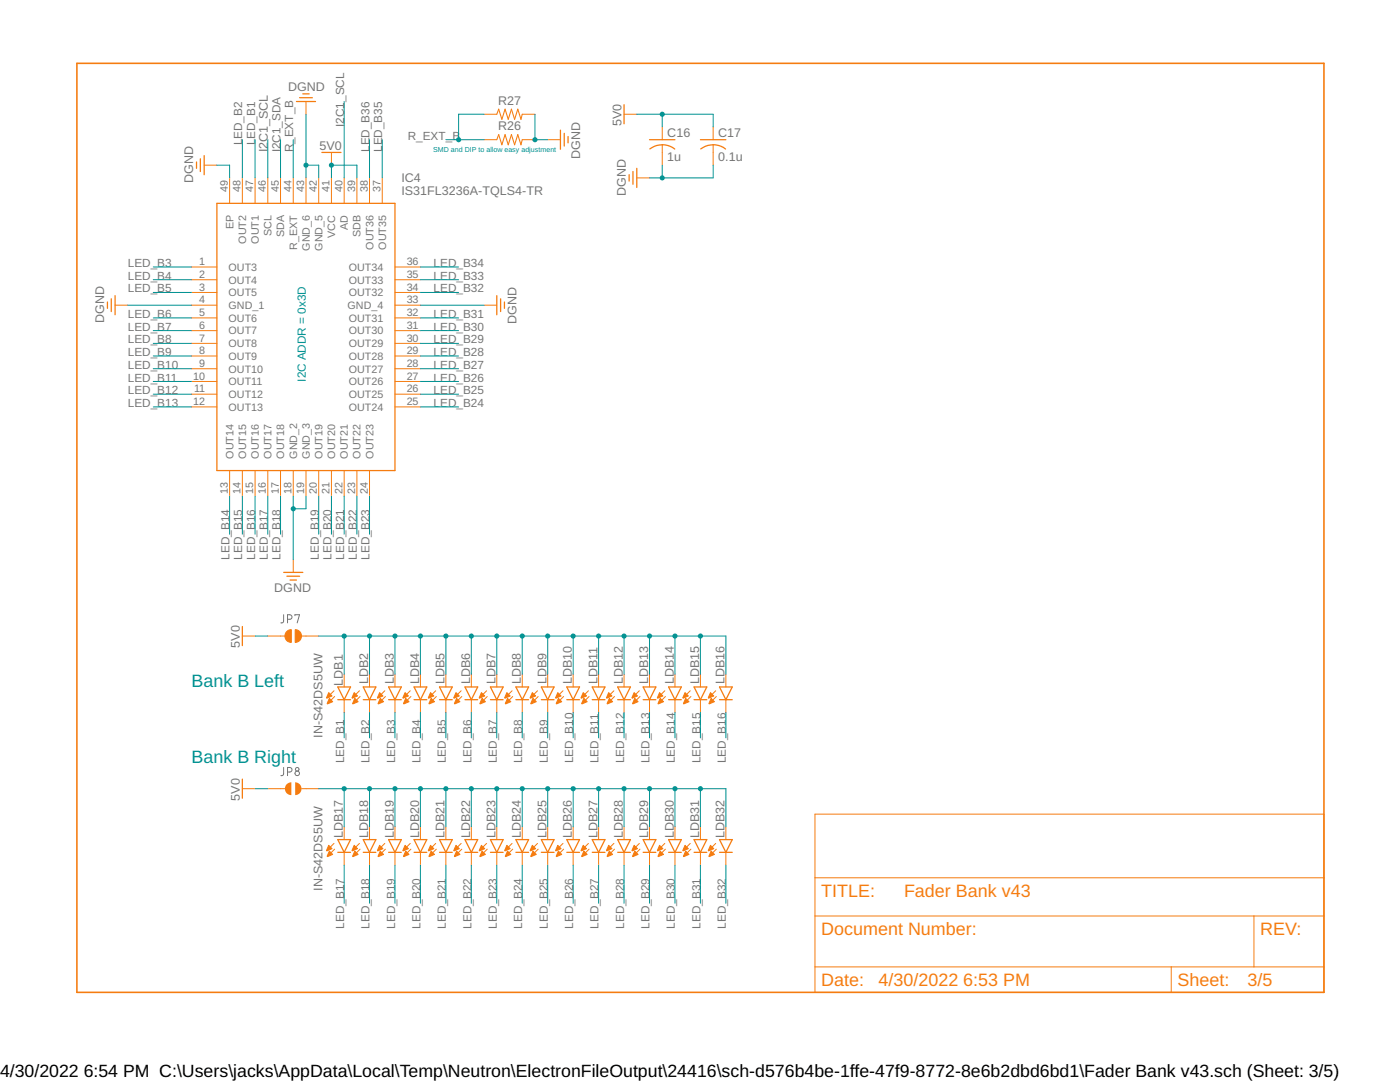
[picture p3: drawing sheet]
<svg xmlns="http://www.w3.org/2000/svg" width="279mm" height="216mm" viewBox="0 0 279 216" stroke-linecap="round" stroke-linejoin="round" font-family="sans-serif">
<g fill="none" stroke="#757575" stroke-width=".2">
<path d="M56.6 122.7v1.4l-.6 .2M57.4 123.6h.4a.46 .46 0 0 0 .5-.5 .46 .46 0 0 0-.5-.4h-.4v1.6M58.9 122.9v-.2h.9l-.5 1.6M56.6 153.1v1.4l-.2 .2-.4 .1M57.4 154.1h.4a.46 .46 0 0 0 .5-.5 .46 .46 0 0 0-.5-.5h-.4v1.7"/>
<circle cx="59.3" cy="153.5" r=".36"/>
<circle cx="59.3" cy="154.3" r=".46"/>
</g>
<path d="M15.3 12.6h248.9v185.4h-248.9z" fill="none" stroke="#f57c10" stroke-width=".32"/>
<g fill="none" stroke="#f57c10" stroke-width=".2">
<path d="M40.7 33h2.6M45.8 35.5v5.1M48.4 35.5v5.1M50.9 35.5v5.1M53.4 35.5v5.1M56 35.5v5.1M58.5 35.5v5.1M61.1 20.3v2.5M61.1 35.5v5.1M63.6 35.5v5.1M66.1 35.5v5.1M68.7 35.5v5.1"/>
<path d="M71.2 35.5v5.1M73.7 35.5v5.1M76.3 35.5v5.1M96.6 27.9h2.5M96.6 22.8h2.5M104.2 27.9h2.6M104.2 22.8h2.6M109.3 27.9h2.5M127.1 35.5h2.5M132.2 25.3v2.6M132.2 28.9v4.1M142.3 25.3v2.6"/>
<path d="M142.3 28.9v4.1M38.2 53.3h5.1M38.2 55.8h5.1M38.2 58.4h5.1M78.8 53.3h5.1M78.8 55.8h5.1M78.8 58.4h5.1M38.2 60.9h5.1M38.2 63.4h5.1M38.2 66h5.1M38.2 68.5h5.1M38.2 71h5.1"/>
<path d="M38.2 73.6h5.1M38.2 76.1h5.1M38.2 78.7h5.1M78.8 60.9h5.1M78.8 63.4h5.1M78.8 66h5.1M78.8 68.5h5.1M78.8 71h5.1M78.8 73.6h5.1M78.8 76.1h5.1M78.8 78.7h5.1M38.2 81.2h5.1"/>
<path d="M45.8 93.9v5.1M48.4 93.9v5.1M50.9 93.9v5.1M53.4 93.9v5.1M56 93.9v5.1M58.5 93.9v5.1M61.1 93.9v5.1M63.6 93.9v5.1M66.1 93.9v5.1M68.7 93.9v5.1M71.2 93.9v5.1M73.7 93.9v5.1"/>
<path d="M78.8 81.2h5.1M48.4 126.9h2.5M53.4 126.9h3.5M60.2 126.9h3.4M66.7 137.8l-1.4 1.4M66.8 139l-1.4 1.4M68.7 134.5v2.6M68.7 139.6v2.6M71.7 137.8l-1.4 1.4M71.9 139l-1.4 1.4M73.7 134.5v2.6M73.7 139.6v2.6"/>
<path d="M76.8 137.8l-1.4 1.4M76.9 139l-1.4 1.4M78.8 134.5v2.6M78.8 139.6v2.6M162.6 162.5h101.6v35.5h-101.6zM162.6 175.2h101.6M162.6 182.8h101.6M162.6 192.9h101.6M233.7 192.9v5.1M250.3 182.8v10.1"/>
</g>
<g fill="none" stroke="#f57c10" stroke-width=".25">
<path d="M59.8 19.5h2.5M60.4 18.7h1.3M39.2 32.3v1.3M40 31.7v2.5M40.7 31.1v3.8M59.2 20.3h3.8M111.8 26v3.8M112.6 26.6v2.5M113.4 27.2v1.3M125.6 34.9v1.2M126.3 34.2v2.6M127.1 33.6v3.8"/>
<path d="M129.6 27.9h5.1M129.7 29.7a4 4 0 0 1 5 0M139.8 27.9h5.1M139.8 29.7a4 4 0 0 1 5 0M43.3 40.6h35.5v53.3h-35.5zM48.4 125v3.8M67.4 137.1h2.6l-1.3 2.5zM67.4 139.6h2.6M72.5 139.6h2.5M72.5 137.1h2.5l-1.3 2.5zM77.6 139.6h2.5M77.6 137.1h2.5l-1.3 2.5z"/>
</g>
<path d="M99.1 27.9l.4-1 .7 2 .6-2 .6 2 .7-2 .6 2 .6-2 .7 2 .2-1M99.1 22.8l.4-1 .7 2 .6-2 .6 2 .7-2 .6 2 .6-2 .7 2 .2-1" fill="none" stroke="#f57c10" stroke-width=".21"/>
<g fill="#f57c10" stroke="#f57c10" stroke-width=".2">
<path d="M65.6 138.2l.7 .7-1.1 .4z" fill-rule="evenodd"/>
<path d="M65.7 139.3l.7 .7-1 .5z" fill-rule="evenodd"/>
<path d="M70.7 138.2l.6 .7-1 .4z" fill-rule="evenodd"/>
<path d="M70.8 139.3l.7 .7-1.1 .5z" fill-rule="evenodd"/>
<path d="M75.8 138.2l.6 .7-1 .4z" fill-rule="evenodd"/>
<path d="M75.9 139.3l.7 .7-1.1 .5z" fill-rule="evenodd"/>
<path d="M58.9 125.6a1.27 1.27 0 0 1 1.3 1.3 1.27 1.27 0 0 1-1.3 1.3z" fill-rule="evenodd"/>
<path d="M57.2 126.1l.5-.4 .4-.1v2.6a1.27 1.27 0 0 1-1.1-.8 1.27 1.27 0 0 1 .2-1.3z" fill-rule="evenodd"/>
</g>
<g fill="#f57c10">
<path d="M58.9 156.1a1.27 1.27 0 0 1 1.3 1.3 1.27 1.27 0 0 1-1.3 1.2z" fill-rule="evenodd"/>
<path d="M57.2 156.5l.5-.3 .4-.1v2.5a1.27 1.27 0 0 1-1.1-.7 1.27 1.27 0 0 1 .2-1.4z" fill-rule="evenodd"/>
</g>
<g fill="#f57c10">
<path d="M58.9 156.1l.5 .1 .5 .3 .3 .9-.3 .8-.8 .4h-.2zM58.9 156.1v2.5h.2l.8-.4 .3-.8-.3-.9-.5-.3z"/>
<path d="M57.2 156.5l.5-.3 .4-.1v2.5l-.7-.2-.4-.4-.1-.6zM57.2 156.5l-.3 .9 .1 .6 .4 .4 .7 .2v-2.5l-.4 .1z"/>
</g>
<g fill="none" stroke="#f57c10" stroke-width=".2">
<path d="M66.1 30.4v2.6M124.5 22.8h2.6M23 60.9h2.5M96.6 60.9h2.5M58.5 111.7v2.5M81.9 137.8l-1.4 1.4M82 139l-1.4 1.4M83.9 134.5v2.6M83.9 139.6v2.6M87 137.8l-1.4 1.4M87.1 139l-1.4 1.4M89 134.5v2.6"/>
<path d="M89 139.6v2.6M92 137.8l-1.4 1.4M92.2 139l-1.4 1.4M94.1 134.5v2.6M94.1 139.6v2.6M97.1 137.8l-1.4 1.4M97.2 139l-1.4 1.4M99.1 134.5v2.6M99.1 139.6v2.6M102.2 137.8l-1.4 1.4M102.3 139l-1.4 1.4M104.2 134.5v2.6"/>
<path d="M104.2 139.6v2.6M107.3 137.8l-1.4 1.4M107.4 139l-1.4 1.4M109.3 134.5v2.6M109.3 139.6v2.6M112.4 137.8l-1.4 1.4M112.5 139l-1.4 1.4M114.4 134.5v2.6M114.4 139.6v2.6M117.4 137.8l-1.4 1.4M117.6 139l-1.4 1.4M119.5 134.5v2.6"/>
<path d="M119.5 139.6v2.6M122.5 137.8l-1.4 1.4M122.6 139l-1.4 1.4M124.5 134.5v2.6M124.5 139.6v2.6M127.6 137.8l-1.4 1.4M127.7 139l-1.4 1.4M129.6 134.5v2.6M129.6 139.6v2.6M132.7 137.8l-1.4 1.4M132.8 139l-1.4 1.4M134.7 134.5v2.6"/>
<path d="M134.7 139.6v2.6M137.8 137.8l-1.4 1.4M137.9 139l-1.4 1.4M139.8 134.5v2.6M139.8 139.6v2.6M142.8 137.8l-1.4 1.4M143 139l-1.4 1.4M144.9 134.5v2.6M144.9 139.6v2.6M48.4 157.4h2.5M53.4 157.4h3.5M60.2 157.4h3.4"/>
<path d="M66.7 168.3l-1.4 1.4M66.8 169.4l-1.4 1.4M68.7 165v2.5M68.7 170.1v2.5M71.7 168.3l-1.4 1.4M71.9 169.4l-1.4 1.4M73.7 165v2.5M73.7 170.1v2.5M76.8 168.3l-1.4 1.4M76.9 169.4l-1.4 1.4M78.8 165v2.5M78.8 170.1v2.5"/>
<path d="M81.9 168.3l-1.4 1.4M82 169.4l-1.4 1.4M83.9 165v2.5M83.9 170.1v2.5M87 168.3l-1.4 1.4M87.1 169.4l-1.4 1.4M89 165v2.5M89 170.1v2.5M92 168.3l-1.4 1.4M92.2 169.4l-1.4 1.4M94.1 165v2.5M94.1 170.1v2.5"/>
<path d="M97.1 168.3l-1.4 1.4M97.2 169.4l-1.4 1.4M99.1 165v2.5M99.1 170.1v2.5M102.2 168.3l-1.4 1.4M102.3 169.4l-1.4 1.4M104.2 165v2.5M104.2 170.1v2.5M107.3 168.3l-1.4 1.4M107.4 169.4l-1.4 1.4M109.3 165v2.5M109.3 170.1v2.5"/>
<path d="M112.4 168.3l-1.4 1.4M112.5 169.4l-1.4 1.4M114.4 165v2.5M114.4 170.1v2.5M117.4 168.3l-1.4 1.4M117.6 169.4l-1.4 1.4M119.5 165v2.5M119.5 170.1v2.5M122.5 168.3l-1.4 1.4M122.6 169.4l-1.4 1.4M124.5 165v2.5M124.5 170.1v2.5"/>
<path d="M127.6 168.3l-1.4 1.4M127.7 169.4l-1.4 1.4M129.6 165v2.5M129.6 170.1v2.5M132.7 168.3l-1.4 1.4M132.8 169.4l-1.4 1.4M134.7 165v2.5M134.7 170.1v2.5M137.8 168.3l-1.4 1.4M137.9 169.4l-1.4 1.4M139.8 165v2.5M139.8 170.1v2.5"/>
<path d="M142.8 168.3l-1.4 1.4M143 169.4l-1.4 1.4M144.9 165v2.5M144.9 170.1v2.5"/>
</g>
<g fill="none" stroke="#f57c10" stroke-width=".25">
<path d="M64.2 30.4h3.9M124.5 20.9v3.8M22.2 59.6v2.6M23 59v3.8M99.1 59v3.8M99.9 59.6v2.6M21.4 60.3v1.2M100.7 60.3v1.2M56.6 114.2h3.8M57.3 115h2.5M57.9 115.7h1.3M82.6 137.1h2.6l-1.3 2.5z"/>
<path d="M82.6 139.6h2.6M87.7 139.6h2.6M87.7 137.1h2.6l-1.3 2.5zM92.8 139.6h2.5M92.8 137.1h2.5l-1.2 2.5zM97.9 139.6h2.5M97.9 137.1h2.5l-1.3 2.5zM103 139.6h2.5M103 137.1h2.5l-1.3 2.5zM108 139.6h2.6M108 137.1h2.6l-1.3 2.5zM113.1 139.6h2.6"/>
<path d="M113.1 137.1h2.6l-1.3 2.5zM118.2 139.6h2.5M118.2 137.1h2.5l-1.2 2.5zM123.3 139.6h2.5M123.3 137.1h2.5l-1.3 2.5zM128.4 139.6h2.5M128.4 137.1h2.5l-1.3 2.5zM133.4 139.6h2.6M133.4 137.1h2.6l-1.3 2.5zM138.5 139.6h2.6M138.5 137.1h2.6l-1.3 2.5zM143.6 139.6h2.5"/>
<path d="M143.6 137.1h2.5l-1.2 2.5zM48.4 155.5v3.8M67.4 167.5h2.6l-1.3 2.6zM67.4 170.1h2.6M72.5 170.1h2.5M72.5 167.5h2.5l-1.3 2.6zM77.6 170.1h2.5M77.6 167.5h2.5l-1.3 2.6zM82.6 170.1h2.6M82.6 167.5h2.6l-1.3 2.6zM87.7 170.1h2.6M87.7 167.5h2.6l-1.3 2.6z"/>
<path d="M92.8 170.1h2.5M92.8 167.5h2.5l-1.2 2.6zM97.9 170.1h2.5M97.9 167.5h2.5l-1.3 2.6zM103 167.5h2.5l-1.3 2.6zM103 170.1h2.5M108 167.5h2.6l-1.3 2.6zM108 170.1h2.6M113.1 170.1h2.6M113.1 167.5h2.6l-1.3 2.6zM118.2 170.1h2.5M118.2 167.5h2.5l-1.2 2.6z"/>
<path d="M123.3 170.1h2.5M123.3 167.5h2.5l-1.3 2.6zM128.4 170.1h2.5M128.4 167.5h2.5l-1.3 2.6zM133.4 170.1h2.6M133.4 167.5h2.6l-1.3 2.6zM138.5 170.1h2.6M138.5 167.5h2.6l-1.3 2.6zM143.6 170.1h2.5M143.6 167.5h2.5l-1.2 2.6z"/>
</g>
<g fill="#f57c10" stroke="#f57c10" stroke-width=".2">
<path d="M80.8 138.2l.7 .7-1 .4z" fill-rule="evenodd"/>
<path d="M81 139.3l.6 .7-1 .5z" fill-rule="evenodd"/>
<path d="M85.9 138.2l.7 .7-1.1 .4z" fill-rule="evenodd"/>
<path d="M86 139.3l.7 .7-1 .5z" fill-rule="evenodd"/>
<path d="M91 138.2l.7 .7-1.1 .4z" fill-rule="evenodd"/>
<path d="M91.1 139.3l.7 .7-1 .5z" fill-rule="evenodd"/>
<path d="M96.1 138.2l.6 .7-1 .4z" fill-rule="evenodd"/>
<path d="M96.2 139.3l.7 .7-1.1 .5z" fill-rule="evenodd"/>
<path d="M101.2 138.2l.6 .7-1 .4z" fill-rule="evenodd"/>
<path d="M101.3 139.3l.7 .7-1.1 .5z" fill-rule="evenodd"/>
<path d="M106.2 138.2l.7 .7-1 .4z" fill-rule="evenodd"/>
<path d="M106.4 139.3l.6 .7-1 .5z" fill-rule="evenodd"/>
<path d="M111.3 138.2l.7 .7-1.1 .4z" fill-rule="evenodd"/>
<path d="M111.4 139.3l.7 .7-1 .5z" fill-rule="evenodd"/>
<path d="M116.4 138.2l.7 .7-1.1 .4z" fill-rule="evenodd"/>
<path d="M116.5 139.3l.7 .7-1.1 .5z" fill-rule="evenodd"/>
<path d="M121.5 138.2l.6 .7-1 .4z" fill-rule="evenodd"/>
<path d="M121.6 139.3l.7 .7-1.1 .5z" fill-rule="evenodd"/>
<path d="M126.6 138.2l.6 .7-1 .4z" fill-rule="evenodd"/>
<path d="M126.7 139.3l.6 .7-1 .5z" fill-rule="evenodd"/>
<path d="M131.6 138.2l.7 .7-1 .4z" fill-rule="evenodd"/>
<path d="M131.8 139.3l.6 .7-1 .5z" fill-rule="evenodd"/>
<path d="M136.7 138.2l.7 .7-1.1 .4z" fill-rule="evenodd"/>
<path d="M136.8 139.3l.7 .7-1 .5z" fill-rule="evenodd"/>
<path d="M141.8 138.2l.7 .7-1.1 .4z" fill-rule="evenodd"/>
<path d="M141.9 139.3l.7 .7-1.1 .5z" fill-rule="evenodd"/>
<path d="M65.6 168.7l.7 .6-1.1 .5z" fill-rule="evenodd"/>
<path d="M65.7 169.8l.7 .7-1 .4z" fill-rule="evenodd"/>
<path d="M70.7 168.7l.6 .6-1 .5z" fill-rule="evenodd"/>
<path d="M70.8 169.8l.7 .7-1.1 .4z" fill-rule="evenodd"/>
<path d="M75.8 168.7l.6 .6-1 .5z" fill-rule="evenodd"/>
<path d="M75.9 169.8l.7 .7-1.1 .4z" fill-rule="evenodd"/>
<path d="M80.8 168.7l.7 .6-1 .5z" fill-rule="evenodd"/>
<path d="M81 169.8l.6 .7-1 .4z" fill-rule="evenodd"/>
<path d="M85.9 168.7l.7 .6-1.1 .5z" fill-rule="evenodd"/>
<path d="M86 169.8l.7 .7-1 .4z" fill-rule="evenodd"/>
<path d="M91 168.7l.7 .6-1.1 .5z" fill-rule="evenodd"/>
<path d="M91.1 169.8l.7 .7-1 .4z" fill-rule="evenodd"/>
<path d="M96.1 168.7l.6 .6-1 .5z" fill-rule="evenodd"/>
<path d="M96.2 169.8l.7 .7-1.1 .4z" fill-rule="evenodd"/>
<path d="M101.2 168.7l.6 .6-1 .5z" fill-rule="evenodd"/>
<path d="M101.3 169.8l.7 .7-1.1 .4z" fill-rule="evenodd"/>
<path d="M106.2 168.7l.7 .6-1 .5z" fill-rule="evenodd"/>
<path d="M106.4 169.8l.6 .7-1 .4z" fill-rule="evenodd"/>
<path d="M111.3 168.7l.7 .6-1.1 .5z" fill-rule="evenodd"/>
<path d="M111.4 169.8l.7 .7-1 .4z" fill-rule="evenodd"/>
<path d="M116.4 168.7l.7 .6-1.1 .5z" fill-rule="evenodd"/>
<path d="M116.5 169.8l.7 .7-1.1 .4z" fill-rule="evenodd"/>
<path d="M121.5 168.7l.6 .6-1 .5z" fill-rule="evenodd"/>
<path d="M121.6 169.8l.7 .7-1.1 .4z" fill-rule="evenodd"/>
<path d="M126.6 168.7l.6 .6-1 .5z" fill-rule="evenodd"/>
<path d="M126.7 169.8l.6 .7-1 .4z" fill-rule="evenodd"/>
<path d="M131.6 168.7l.7 .6-1 .5z" fill-rule="evenodd"/>
<path d="M131.8 169.8l.6 .7-1 .4z" fill-rule="evenodd"/>
<path d="M136.7 168.7l.7 .6-1.1 .5z" fill-rule="evenodd"/>
<path d="M136.8 169.8l.7 .7-1 .4z" fill-rule="evenodd"/>
<path d="M141.8 168.7l.7 .6-1.1 .5z" fill-rule="evenodd"/>
<path d="M141.9 169.8l.7 .7-1.1 .4z" fill-rule="evenodd"/>
</g>
<path d="M61.1 22.8v12.7M61.1 33h2.5v2.5" fill="none" stroke="#009292" stroke-width=".2"/>
<circle cx="61.1" cy="33" r=".51" fill="#009292"/>
<path d="M60.6 33a.51 .51 0 0 1 1 0 .51 .51 0 0 1-1 0zM60.6 33a.51 .51 0 0 0 1 0 .51 .51 0 0 0-1 0z" fill="#009292"/>
<path d="M43.3 33h2.5v2.5M106.8 22.8v5.1h2.5" fill="none" stroke="#009292" stroke-width=".2"/>
<circle cx="106.8" cy="27.9" r=".51" fill="#009292"/>
<path d="M106.3 27.9a.51 .51 0 0 1 1 0 .51 .51 0 0 1-1 0zM106.3 27.9a.51 .51 0 0 0 1 0 .51 .51 0 0 0-1 0z" fill="#009292"/>
<path d="M132.2 33v2.5M142.3 33v2.5h-12.7" fill="none" stroke="#009292" stroke-width=".2"/>
<circle cx="132.2" cy="35.5" r=".51" fill="#009292"/>
<path d="M131.7 35.5a.51 .51 0 0 1 1 0 .51 .51 0 0 1-1 0zM131.7 35.5a.51 .51 0 0 0 1 0 .51 .51 0 0 0-1 0z" fill="#009292"/>
<path d="M25.5 60.9h12.7M58.5 99v12.7M61.1 99v2.5h-2.6" fill="none" stroke="#009292" stroke-width=".2"/>
<circle cx="58.5" cy="101.5" r=".51" fill="#009292"/>
<path d="M58 101.5a.51 .51 0 0 1 1 0 .51 .51 0 0 1-1 0zM58 101.5a.51 .51 0 0 0 1 0 .51 .51 0 0 0-1 0z" fill="#009292"/>
<path d="M53.4 27.9v7.6M56 27.9v7.6M66.1 35.5v-2.5h5.1v2.5M68.7 20.3v15.2M83.9 60.9h12.7M50.9 126.9h2.5M50.9 157.4h2.5" fill="none" stroke="#009292" stroke-width=".2"/>
<circle cx="66.1" cy="33" r=".51" fill="#009292"/>
<path d="M65.6 33a.55 .55 0 0 1 1.1 0 .55 .55 0 0 1-1.1 0zM65.6 33a.55 .55 0 0 0 1.1 0 .55 .55 0 0 0-1.1 0z" fill="#009292"/>
<path d="M127.1 22.8h15.2v2.5M132.2 22.8v2.5" fill="none" stroke="#009292" stroke-width=".2"/>
<circle cx="132.2" cy="22.8" r=".51" fill="#009292"/>
<path d="M131.7 22.8a.51 .51 0 0 1 1 0 .51 .51 0 0 1-1 0zM131.7 22.8a.51 .51 0 0 0 1 0 .51 .51 0 0 0-1 0z" fill="#009292"/>
<path d="M63.6 157.4h81.3M68.7 157.4v7.6" fill="none" stroke="#009292" stroke-width=".2"/>
<circle cx="68.7" cy="157.4" r=".51" fill="#009292"/>
<path d="M68.2 157.4a.51 .51 0 0 1 1 0 .51 .51 0 0 1-1 0zM68.2 157.4a.51 .51 0 0 0 1 0 .51 .51 0 0 0-1 0z" fill="#009292"/>
<path d="M73.7 157.4v7.6" fill="none" stroke="#009292" stroke-width=".2"/>
<circle cx="73.7" cy="157.4" r=".51" fill="#009292"/>
<path d="M73.2 157.4a.55 .55 0 0 1 1.1 0 .55 .55 0 0 1-1.1 0zM73.2 157.4a.55 .55 0 0 0 1.1 0 .55 .55 0 0 0-1.1 0z" fill="#009292"/>
<path d="M78.8 157.4v7.6" fill="none" stroke="#009292" stroke-width=".2"/>
<circle cx="78.8" cy="157.4" r=".51" fill="#009292"/>
<path d="M78.3 157.4a.51 .51 0 0 1 1 0 .51 .51 0 0 1-1 0zM78.3 157.4a.51 .51 0 0 0 1 0 .51 .51 0 0 0-1 0z" fill="#009292"/>
<path d="M83.9 157.4v7.6" fill="none" stroke="#009292" stroke-width=".2"/>
<circle cx="83.9" cy="157.4" r=".51" fill="#009292"/>
<path d="M83.4 157.4a.51 .51 0 0 1 1 0 .51 .51 0 0 1-1 0zM83.4 157.4a.51 .51 0 0 0 1 0 .51 .51 0 0 0-1 0z" fill="#009292"/>
<path d="M89 157.4v7.6" fill="none" stroke="#009292" stroke-width=".2"/>
<circle cx="89" cy="157.4" r=".51" fill="#009292"/>
<path d="M88.5 157.4a.51 .51 0 0 1 1 0 .51 .51 0 0 1-1 0zM88.5 157.4a.51 .51 0 0 0 1 0 .51 .51 0 0 0-1 0z" fill="#009292"/>
<path d="M94.1 157.4v7.6" fill="none" stroke="#009292" stroke-width=".2"/>
<circle cx="94.1" cy="157.4" r=".51" fill="#009292"/>
<path d="M93.6 157.4a.51 .51 0 0 1 1 0 .51 .51 0 0 1-1 0zM93.6 157.4a.51 .51 0 0 0 1 0 .51 .51 0 0 0-1 0z" fill="#009292"/>
<path d="M99.1 157.4v7.6" fill="none" stroke="#009292" stroke-width=".2"/>
<circle cx="99.1" cy="157.4" r=".51" fill="#009292"/>
<path d="M98.6 157.4a.55 .55 0 0 1 1.1 0 .55 .55 0 0 1-1.1 0zM98.6 157.4a.55 .55 0 0 0 1.1 0 .55 .55 0 0 0-1.1 0z" fill="#009292"/>
<path d="M104.2 157.4v7.6" fill="none" stroke="#009292" stroke-width=".2"/>
<circle cx="104.2" cy="157.4" r=".51" fill="#009292"/>
<path d="M103.7 157.4a.51 .51 0 0 1 1 0 .51 .51 0 0 1-1 0zM103.7 157.4a.51 .51 0 0 0 1 0 .51 .51 0 0 0-1 0z" fill="#009292"/>
<path d="M109.3 157.4v7.6" fill="none" stroke="#009292" stroke-width=".2"/>
<circle cx="109.3" cy="157.4" r=".51" fill="#009292"/>
<path d="M108.8 157.4a.51 .51 0 0 1 1 0 .51 .51 0 0 1-1 0zM108.8 157.4a.51 .51 0 0 0 1 0 .51 .51 0 0 0-1 0z" fill="#009292"/>
<path d="M114.4 157.4v7.6" fill="none" stroke="#009292" stroke-width=".2"/>
<circle cx="114.4" cy="157.4" r=".51" fill="#009292"/>
<path d="M113.9 157.4a.51 .51 0 0 1 1 0 .51 .51 0 0 1-1 0zM113.9 157.4a.51 .51 0 0 0 1 0 .51 .51 0 0 0-1 0z" fill="#009292"/>
<path d="M119.5 157.4v7.6" fill="none" stroke="#009292" stroke-width=".2"/>
<circle cx="119.5" cy="157.4" r=".51" fill="#009292"/>
<path d="M119 157.4a.51 .51 0 0 1 1 0 .51 .51 0 0 1-1 0zM119 157.4a.51 .51 0 0 0 1 0 .51 .51 0 0 0-1 0z" fill="#009292"/>
<path d="M124.5 157.4v7.6" fill="none" stroke="#009292" stroke-width=".2"/>
<circle cx="124.5" cy="157.4" r=".51" fill="#009292"/>
<path d="M124 157.4a.55 .55 0 0 1 1.1 0 .55 .55 0 0 1-1.1 0zM124 157.4a.55 .55 0 0 0 1.1 0 .55 .55 0 0 0-1.1 0z" fill="#009292"/>
<path d="M129.6 157.4v7.6" fill="none" stroke="#009292" stroke-width=".2"/>
<circle cx="129.6" cy="157.4" r=".51" fill="#009292"/>
<path d="M129.1 157.4a.51 .51 0 0 1 1 0 .51 .51 0 0 1-1 0zM129.1 157.4a.51 .51 0 0 0 1 0 .51 .51 0 0 0-1 0z" fill="#009292"/>
<path d="M134.7 157.4v7.6" fill="none" stroke="#009292" stroke-width=".2"/>
<circle cx="134.7" cy="157.4" r=".51" fill="#009292"/>
<path d="M134.2 157.4a.51 .51 0 0 1 1 0 .51 .51 0 0 1-1 0zM134.2 157.4a.51 .51 0 0 0 1 0 .51 .51 0 0 0-1 0z" fill="#009292"/>
<path d="M139.8 157.4v7.6" fill="none" stroke="#009292" stroke-width=".2"/>
<circle cx="139.8" cy="157.4" r=".51" fill="#009292"/>
<path d="M139.3 157.4a.51 .51 0 0 1 1 0 .51 .51 0 0 1-1 0zM139.3 157.4a.51 .51 0 0 0 1 0 .51 .51 0 0 0-1 0z" fill="#009292"/>
<path d="M58.5 27.9v7.6M89 27.9h7.6M144.9 157.4v7.6" fill="none" stroke="#009292" stroke-width=".2"/>
<circle cx="91.5" cy="27.9" r=".51" fill="#009292"/>
<path d="M91 27.9a.51 .51 0 0 1 1 0 .51 .51 0 0 1-1 0zM91 27.9a.51 .51 0 0 0 1 0 .51 .51 0 0 0-1 0z" fill="#009292"/>
<g fill="none" stroke="#009292" stroke-width=".2">
<path d="M48.4 27.9v7.6M50.9 27.9v7.6M73.7 27.9v7.6M76.3 27.9v7.6M96.6 22.8h-5.1v5.1M30.6 53.3h7.6M30.6 55.8h7.6M30.6 58.4h7.6M83.9 53.3h7.6M83.9 55.8h7.6M83.9 58.4h7.6M30.6 63.4h7.6"/>
<path d="M30.6 66h7.6M30.6 68.5h7.6M30.6 71h7.6M30.6 73.6h7.6M30.6 76.1h7.6M30.6 78.7h7.6M83.9 63.4h7.6M83.9 66h7.6M83.9 68.5h7.6M83.9 71h7.6M83.9 73.6h7.6M83.9 76.1h7.6"/>
<path d="M83.9 78.7h7.6M30.6 81.2h7.6M45.8 99v7.6M48.4 99v7.6M50.9 99v7.6M53.4 99v7.6M56 99v7.6M63.6 99v7.6M66.1 99v7.6M68.7 99v7.6M71.2 99v7.6M73.7 99v7.6"/>
<path d="M83.9 81.2h7.6M73.7 134.5v-7.6h5.1v7.6M68.7 142.2v5M73.7 142.2v5M78.8 142.2v5M83.9 142.2v5M89 142.2v5M94.1 142.2v5M99.1 142.2v5M104.2 142.2v5M109.3 142.2v5M114.4 142.2v5"/>
<path d="M119.5 142.2v5M124.5 142.2v5M129.6 142.2v5M134.7 142.2v5M139.8 142.2v5M144.9 142.2v5M68.7 172.6v7.6M73.7 172.6v7.6M78.8 172.6v7.6M83.9 172.6v7.6M89 172.6v7.6M94.1 172.6v7.6"/>
<path d="M99.1 172.6v7.6M104.2 172.6v7.6M109.3 172.6v7.6M114.4 172.6v7.6M119.5 172.6v7.6M124.5 172.6v7.6M129.6 172.6v7.6M134.7 172.6v7.6M139.8 172.6v7.6M144.9 172.6v7.6"/>
</g>
<circle cx="73.7" cy="126.9" r=".51" fill="#009292"/>
<path d="M73.2 126.9a.55 .55 0 0 1 1.1 0 .55 .55 0 0 1-1.1 0zM73.2 126.9a.55 .55 0 0 0 1.1 0 .55 .55 0 0 0-1.1 0z" fill="#009292"/>
<path d="M63.6 126.9h10.1" fill="none" stroke="#009292" stroke-width=".2"/>
<circle cx="68.7" cy="126.9" r=".51" fill="#009292"/>
<path d="M68.2 126.9a.51 .51 0 0 1 1 0 .51 .51 0 0 1-1 0zM68.2 126.9a.51 .51 0 0 0 1 0 .51 .51 0 0 0-1 0z" fill="#009292"/>
<path d="M68.7 126.9v7.6M78.8 126.9h5.1v7.6" fill="none" stroke="#009292" stroke-width=".2"/>
<circle cx="78.8" cy="126.9" r=".51" fill="#009292"/>
<path d="M78.3 126.9a.51 .51 0 0 1 1 0 .51 .51 0 0 1-1 0zM78.3 126.9a.51 .51 0 0 0 1 0 .51 .51 0 0 0-1 0z" fill="#009292"/>
<path d="M83.9 126.9h5.1v7.6" fill="none" stroke="#009292" stroke-width=".2"/>
<circle cx="83.9" cy="126.9" r=".51" fill="#009292"/>
<path d="M83.4 126.9a.51 .51 0 0 1 1 0 .51 .51 0 0 1-1 0zM83.4 126.9a.51 .51 0 0 0 1 0 .51 .51 0 0 0-1 0z" fill="#009292"/>
<path d="M89 126.9h55.9v7.6" fill="none" stroke="#009292" stroke-width=".2"/>
<circle cx="89" cy="126.9" r=".51" fill="#009292"/>
<path d="M88.5 126.9a.51 .51 0 0 1 1 0 .51 .51 0 0 1-1 0zM88.5 126.9a.51 .51 0 0 0 1 0 .51 .51 0 0 0-1 0z" fill="#009292"/>
<path d="M134.7 126.9v7.6" fill="none" stroke="#009292" stroke-width=".2"/>
<circle cx="134.7" cy="126.9" r=".51" fill="#009292"/>
<path d="M134.2 126.9a.51 .51 0 0 1 1 0 .51 .51 0 0 1-1 0zM134.2 126.9a.51 .51 0 0 0 1 0 .51 .51 0 0 0-1 0z" fill="#009292"/>
<path d="M139.8 126.9v7.6" fill="none" stroke="#009292" stroke-width=".2"/>
<circle cx="139.8" cy="126.9" r=".51" fill="#009292"/>
<path d="M139.3 126.9a.51 .51 0 0 1 1 0 .51 .51 0 0 1-1 0zM139.3 126.9a.51 .51 0 0 0 1 0 .51 .51 0 0 0-1 0z" fill="#009292"/>
<path d="M129.6 126.9v7.6" fill="none" stroke="#009292" stroke-width=".2"/>
<circle cx="129.6" cy="126.9" r=".51" fill="#009292"/>
<path d="M129.1 126.9a.51 .51 0 0 1 1 0 .51 .51 0 0 1-1 0zM129.1 126.9a.51 .51 0 0 0 1 0 .51 .51 0 0 0-1 0z" fill="#009292"/>
<path d="M124.5 126.9v7.6" fill="none" stroke="#009292" stroke-width=".2"/>
<circle cx="124.5" cy="126.9" r=".51" fill="#009292"/>
<path d="M124 126.9a.55 .55 0 0 1 1.1 0 .55 .55 0 0 1-1.1 0zM124 126.9a.55 .55 0 0 0 1.1 0 .55 .55 0 0 0-1.1 0z" fill="#009292"/>
<path d="M119.5 126.9v7.6" fill="none" stroke="#009292" stroke-width=".2"/>
<circle cx="119.5" cy="126.9" r=".51" fill="#009292"/>
<path d="M119 126.9a.51 .51 0 0 1 1 0 .51 .51 0 0 1-1 0zM119 126.9a.51 .51 0 0 0 1 0 .51 .51 0 0 0-1 0z" fill="#009292"/>
<path d="M114.4 126.9v7.6" fill="none" stroke="#009292" stroke-width=".2"/>
<circle cx="114.4" cy="126.9" r=".51" fill="#009292"/>
<path d="M113.9 126.9a.51 .51 0 0 1 1 0 .51 .51 0 0 1-1 0zM113.9 126.9a.51 .51 0 0 0 1 0 .51 .51 0 0 0-1 0z" fill="#009292"/>
<path d="M109.3 126.9v7.6" fill="none" stroke="#009292" stroke-width=".2"/>
<circle cx="109.3" cy="126.9" r=".51" fill="#009292"/>
<path d="M108.8 126.9a.51 .51 0 0 1 1 0 .51 .51 0 0 1-1 0zM108.8 126.9a.51 .51 0 0 0 1 0 .51 .51 0 0 0-1 0z" fill="#009292"/>
<path d="M104.2 126.9v7.6" fill="none" stroke="#009292" stroke-width=".2"/>
<circle cx="104.2" cy="126.9" r=".51" fill="#009292"/>
<path d="M103.7 126.9a.51 .51 0 0 1 1 0 .51 .51 0 0 1-1 0zM103.7 126.9a.51 .51 0 0 0 1 0 .51 .51 0 0 0-1 0z" fill="#009292"/>
<path d="M99.1 126.9v7.6" fill="none" stroke="#009292" stroke-width=".2"/>
<circle cx="99.1" cy="126.9" r=".51" fill="#009292"/>
<path d="M98.6 126.9a.55 .55 0 0 1 1.1 0 .55 .55 0 0 1-1.1 0zM98.6 126.9a.55 .55 0 0 0 1.1 0 .55 .55 0 0 0-1.1 0z" fill="#009292"/>
<path d="M94.1 126.9v7.6" fill="none" stroke="#009292" stroke-width=".2"/>
<circle cx="94.1" cy="126.9" r=".51" fill="#009292"/>
<path d="M93.6 126.9a.51 .51 0 0 1 1 0 .51 .51 0 0 1-1 0zM93.6 126.9a.51 .51 0 0 0 1 0 .51 .51 0 0 0-1 0z" fill="#009292"/>
<g font-size="3.6" fill="#009292">
<text x="38.2" y="137.1">Bank B Left</text>
<text x="38.2" y="152.3">Bank B Right</text>
</g>
<g font-size="3.6" fill="#f57c10">
<text x="163.9" y="179">TITLE:</text>
<text x="180.4" y="179">Fader Bank v43</text>
<text x="163.9" y="186.6">Document Number:</text>
<text x="251.5" y="186.6">REV:</text>
<text x="163.9" y="196.7">Date:</text>
<text x="175.3" y="196.7">4/30/2022</text>
<text x="192.2" y="196.7">6:53 PM</text>
<text x="235" y="196.7">Sheet:</text>
<text x="249" y="196.7">3/5</text>
</g>
<g font-size="3.5">
<text x="0" y="214.9">4/30/2022</text>
<text x="16.7" y="214.9">6:54 PM C:\Users\jacks\AppData\Local\Temp\Neutron\ElectronFileOutput\24416\sch-d576b4be-1ffe-47f9-8772-8e6b2dbd6bd1\Fader Bank v43.sch (Sheet: 3/5)</text>
</g>
<g font-size="2.5" fill="#757575">
<text x="57.5" y="18.1">DGND</text>
<text x="99.4" y="20.9">R27</text>
<text x="63.8" y="29.9">5V0</text>
<text x="99.4" y="26">R26</text>
<text x="124" y="25.1" transform="rotate(-90 124 25.1)">5V0</text>
<text x="133.2" y="27.2">C16</text>
<text x="143.3" y="27.2">C17</text>
<text x="53.4" y="30.4" transform="rotate(-90 53.4 30.4)">I2C1_SCL</text>
<text x="115.8" y="31.7" transform="rotate(-90 115.8 31.7)">DGND</text>
<text x="133.2" y="32.1">1u</text>
<text x="143.3" y="32.1">0.1u</text>
<text x="38.6" y="36.5" transform="rotate(-90 38.6 36.5)">DGND</text>
<text x="80.1" y="38.9">IS31FL3236A-TQLS4-TR</text>
<text x="80.1" y="36.4">IC4</text>
<text x="124.9" y="39.1" transform="rotate(-90 124.9 39.1)">DGND</text>
<text x="20.8" y="64.4" transform="rotate(-90 20.8 64.4)">DGND</text>
<text x="103.1" y="64.7" transform="rotate(-90 103.1 64.7)">DGND</text>
<text x="54.7" y="118.2">DGND</text>
<text x="47.9" y="129.3" transform="rotate(-90 47.9 129.3)">5V0</text>
<text x="68.4" y="136.8" transform="rotate(-90 68.4 136.8)">LDB1</text>
<text x="73.5" y="136.6" transform="rotate(-90 73.5 136.6)">LDB2</text>
<text x="78.6" y="136.6" transform="rotate(-90 78.6 136.6)">LDB3</text>
<text x="83.7" y="136.6" transform="rotate(-90 83.7 136.6)">LDB4</text>
<text x="88.7" y="136.6" transform="rotate(-90 88.7 136.6)">LDB5</text>
<text x="93.8" y="136.6" transform="rotate(-90 93.8 136.6)">LDB6</text>
<text x="98.9" y="136.6" transform="rotate(-90 98.9 136.6)">LDB7</text>
<text x="104" y="136.6" transform="rotate(-90 104 136.6)">LDB8</text>
<text x="109.1" y="136.6" transform="rotate(-90 109.1 136.6)">LDB9</text>
<text x="114.1" y="136.6" transform="rotate(-90 114.1 136.6)">LDB10</text>
<text x="119.2" y="136.6" transform="rotate(-90 119.2 136.6)">LDB11</text>
<text x="124.3" y="136.6" transform="rotate(-90 124.3 136.6)">LDB12</text>
<text x="129.4" y="136.6" transform="rotate(-90 129.4 136.6)">LDB13</text>
<text x="134.4" y="136.6" transform="rotate(-90 134.4 136.6)">LDB14</text>
<text x="139.5" y="136.6" transform="rotate(-90 139.5 136.6)">LDB15</text>
<text x="144.6" y="136.6" transform="rotate(-90 144.6 136.6)">LDB16</text>
<text x="64.4" y="147.2" transform="rotate(-90 64.4 147.2)">IN-S42DS5UW</text>
<text x="47.9" y="159.7" transform="rotate(-90 47.9 159.7)">5V0</text>
<text x="68.4" y="167.3" transform="rotate(-90 68.4 167.3)">LDB17</text>
<text x="73.5" y="167.3" transform="rotate(-90 73.5 167.3)">LDB18</text>
<text x="78.6" y="167.3" transform="rotate(-90 78.6 167.3)">LDB19</text>
<text x="83.7" y="167.3" transform="rotate(-90 83.7 167.3)">LDB20</text>
<text x="88.7" y="167.3" transform="rotate(-90 88.7 167.3)">LDB21</text>
<text x="93.8" y="167.3" transform="rotate(-90 93.8 167.3)">LDB22</text>
<text x="98.9" y="167.3" transform="rotate(-90 98.9 167.3)">LDB23</text>
<text x="104" y="167.3" transform="rotate(-90 104 167.3)">LDB24</text>
<text x="109.1" y="167.3" transform="rotate(-90 109.1 167.3)">LDB25</text>
<text x="114.1" y="167.3" transform="rotate(-90 114.1 167.3)">LDB26</text>
<text x="119.2" y="167.3" transform="rotate(-90 119.2 167.3)">LDB27</text>
<text x="124.3" y="167.3" transform="rotate(-90 124.3 167.3)">LDB28</text>
<text x="129.4" y="167.3" transform="rotate(-90 129.4 167.3)">LDB29</text>
<text x="134.4" y="167.3" transform="rotate(-90 134.4 167.3)">LDB30</text>
<text x="139.5" y="167.3" transform="rotate(-90 139.5 167.3)">LDB31</text>
<text x="144.6" y="167.3" transform="rotate(-90 144.6 167.3)">LDB32</text>
<text x="64.4" y="177.7" transform="rotate(-90 64.4 177.7)">IN-S42DS5UW</text>
</g>
<g font-size="2.3" fill="#757575">
<text x="48.4" y="29" transform="rotate(-90 48.4 29)">LED_B2</text>
<text x="50.9" y="29" transform="rotate(-90 50.9 29)">LED_B1</text>
<text x="68.7" y="25.3" transform="rotate(-90 68.7 25.3)">I2C1_SCL</text>
<text x="81.4" y="27.9">R_EXT_B</text>
<text x="56" y="30.4" transform="rotate(-90 56 30.4)">I2C1_SDA</text>
<text x="58.5" y="30.4" transform="rotate(-90 58.5 30.4)">R_EXT_B</text>
<text x="73.8" y="30.3" transform="rotate(-90 73.8 30.3)">LED_B36</text>
<text x="76.3" y="30.3" transform="rotate(-90 76.3 30.3)">LED_B35</text>
<text x="25.5" y="53.3">LED_B3</text>
<text x="86.5" y="53.3">LED_B34</text>
<text x="25.5" y="55.8">LED_B4</text>
<text x="25.5" y="58.3">LED_B5</text>
<text x="86.5" y="58.3">LED_B32</text>
<text x="86.5" y="55.8">LED_B33</text>
<text x="25.5" y="63.4">LED_B6</text>
<text x="25.5" y="66">LED_B7</text>
<text x="86.5" y="66">LED_B30</text>
<text x="86.5" y="63.4">LED_B31</text>
<text x="25.5" y="68.5">LED_B8</text>
<text x="25.5" y="71">LED_B9</text>
<text x="86.5" y="71">LED_B28</text>
<text x="86.5" y="68.5">LED_B29</text>
<text x="25.5" y="73.6">LED_B10</text>
<text x="25.5" y="76.1">LED_B11</text>
<text x="86.5" y="76.1">LED_B26</text>
<text x="86.5" y="73.6">LED_B27</text>
<text x="25.5" y="78.7">LED_B12</text>
<text x="25.5" y="81.2">LED_B13</text>
<text x="86.5" y="81.2">LED_B24</text>
<text x="86.5" y="78.7">LED_B25</text>
<text x="45.8" y="111.7" transform="rotate(-90 45.8 111.7)">LED_B14</text>
<text x="48.4" y="111.7" transform="rotate(-90 48.4 111.7)">LED_B15</text>
<text x="50.9" y="111.7" transform="rotate(-90 50.9 111.7)">LED_B16</text>
<text x="53.4" y="111.7" transform="rotate(-90 53.4 111.7)">LED_B17</text>
<text x="56" y="111.7" transform="rotate(-90 56 111.7)">LED_B18</text>
<text x="63.6" y="111.7" transform="rotate(-90 63.6 111.7)">LED_B19</text>
<text x="66.1" y="111.7" transform="rotate(-90 66.1 111.7)">LED_B20</text>
<text x="68.7" y="111.7" transform="rotate(-90 68.7 111.7)">LED_B21</text>
<text x="71.2" y="111.7" transform="rotate(-90 71.2 111.7)">LED_B22</text>
<text x="73.8" y="111.7" transform="rotate(-90 73.8 111.7)">LED_B23</text>
<text x="68.7" y="152.3" transform="rotate(-90 68.7 152.3)">LED_B1</text>
<text x="73.8" y="152.3" transform="rotate(-90 73.8 152.3)">LED_B2</text>
<text x="78.8" y="152.3" transform="rotate(-90 78.8 152.3)">LED_B3</text>
<text x="83.9" y="152.3" transform="rotate(-90 83.9 152.3)">LED_B4</text>
<text x="89" y="152.3" transform="rotate(-90 89 152.3)">LED_B5</text>
<text x="94.1" y="152.3" transform="rotate(-90 94.1 152.3)">LED_B6</text>
<text x="99.2" y="152.3" transform="rotate(-90 99.2 152.3)">LED_B7</text>
<text x="104.2" y="152.3" transform="rotate(-90 104.2 152.3)">LED_B8</text>
<text x="109.3" y="152.3" transform="rotate(-90 109.3 152.3)">LED_B9</text>
<text x="114.4" y="152.3" transform="rotate(-90 114.4 152.3)">LED_B10</text>
<text x="119.5" y="152.3" transform="rotate(-90 119.5 152.3)">LED_B11</text>
<text x="124.5" y="152.3" transform="rotate(-90 124.5 152.3)">LED_B12</text>
<text x="129.6" y="152.3" transform="rotate(-90 129.6 152.3)">LED_B13</text>
<text x="134.7" y="152.3" transform="rotate(-90 134.7 152.3)">LED_B14</text>
<text x="139.8" y="152.3" transform="rotate(-90 139.8 152.3)">LED_B15</text>
<text x="144.9" y="152.3" transform="rotate(-90 144.9 152.3)">LED_B16</text>
<text x="68.7" y="185.3" transform="rotate(-90 68.7 185.3)">LED_B17</text>
<text x="73.8" y="185.3" transform="rotate(-90 73.8 185.3)">LED_B18</text>
<text x="78.8" y="185.3" transform="rotate(-90 78.8 185.3)">LED_B19</text>
<text x="83.9" y="185.3" transform="rotate(-90 83.9 185.3)">LED_B20</text>
<text x="89" y="185.3" transform="rotate(-90 89 185.3)">LED_B21</text>
<text x="94.1" y="185.3" transform="rotate(-90 94.1 185.3)">LED_B22</text>
<text x="99.2" y="185.3" transform="rotate(-90 99.2 185.3)">LED_B23</text>
<text x="104.2" y="185.3" transform="rotate(-90 104.2 185.3)">LED_B24</text>
<text x="109.3" y="185.3" transform="rotate(-90 109.3 185.3)">LED_B25</text>
<text x="114.4" y="185.3" transform="rotate(-90 114.4 185.3)">LED_B26</text>
<text x="119.5" y="185.3" transform="rotate(-90 119.5 185.3)">LED_B27</text>
<text x="124.5" y="185.3" transform="rotate(-90 124.5 185.3)">LED_B28</text>
<text x="129.6" y="185.3" transform="rotate(-90 129.6 185.3)">LED_B29</text>
<text x="134.7" y="185.3" transform="rotate(-90 134.7 185.3)">LED_B30</text>
<text x="139.8" y="185.3" transform="rotate(-90 139.8 185.3)">LED_B31</text>
<text x="144.9" y="185.3" transform="rotate(-90 144.9 185.3)">LED_B32</text>
</g>
<text font-size="2.3" fill="#009292" x="61.1" y="76.1" transform="rotate(-90 61.1 76.1)">I2C ADDR = 0x3D</text>
<g font-size="2.1" fill="#757575">
<text x="45.5" y="38.2" transform="rotate(-90 45.5 38.2)">49</text>
<text x="48" y="38.2" transform="rotate(-90 48 38.2)">48</text>
<text x="50.5" y="38.2" transform="rotate(-90 50.5 38.2)">47</text>
<text x="53.1" y="38.2" transform="rotate(-90 53.1 38.2)">46</text>
<text x="55.6" y="38.2" transform="rotate(-90 55.6 38.2)">45</text>
<text x="58.2" y="38.2" transform="rotate(-90 58.2 38.2)">44</text>
<text x="60.7" y="38.2" transform="rotate(-90 60.7 38.2)">43</text>
<text x="63.2" y="38.2" transform="rotate(-90 63.2 38.2)">42</text>
<text x="65.8" y="38.2" transform="rotate(-90 65.8 38.2)">41</text>
<text x="68.3" y="38.2" transform="rotate(-90 68.3 38.2)">40</text>
<text x="70.9" y="38.2" transform="rotate(-90 70.9 38.2)">39</text>
<text x="73.4" y="38.2" transform="rotate(-90 73.4 38.2)">38</text>
<text x="75.9" y="38.2" transform="rotate(-90 75.9 38.2)">37</text>
<text x="46.6" y="45.7" transform="rotate(-90 46.6 45.7)">EP</text>
<text x="54.2" y="47.1" transform="rotate(-90 54.2 47.1)">SCL</text>
<text x="56.7" y="47.3" transform="rotate(-90 56.7 47.3)">SDA</text>
<text x="66.9" y="47.4" transform="rotate(-90 66.9 47.4)">VCC</text>
<text x="69.4" y="45.9" transform="rotate(-90 69.4 45.9)">AD</text>
<text x="72" y="47.3" transform="rotate(-90 72 47.3)">SDB</text>
<text x="39.8" y="52.9">1</text>
<text x="49.1" y="48.6" transform="rotate(-90 49.1 48.6)">OUT2</text>
<text x="51.7" y="48.6" transform="rotate(-90 51.7 48.6)">OUT1</text>
<text x="59.3" y="49.8" transform="rotate(-90 59.3 49.8)">R_EXT</text>
<text x="61.8" y="50" transform="rotate(-90 61.8 50)">GND_6</text>
<text x="64.4" y="50" transform="rotate(-90 64.4 50)">GND_5</text>
<text x="74.5" y="49.8" transform="rotate(-90 74.5 49.8)">OUT36</text>
<text x="77.1" y="49.8" transform="rotate(-90 77.1 49.8)">OUT35</text>
<text x="81.2" y="52.9">36</text>
<text x="39.8" y="55.5">2</text>
<text x="39.8" y="58">3</text>
<text x="45.6" y="54">OUT3</text>
<text x="45.6" y="56.6">OUT4</text>
<text x="45.6" y="59.1">OUT5</text>
<text x="69.6" y="54">OUT34</text>
<text x="69.6" y="56.6">OUT33</text>
<text x="69.6" y="59.1">OUT32</text>
<text x="81.2" y="55.5">35</text>
<text x="81.2" y="58">34</text>
<text x="39.8" y="60.5">4</text>
<text x="39.8" y="63.1">5</text>
<text x="39.8" y="65.6">6</text>
<text x="45.6" y="61.6">GND_1</text>
<text x="45.6" y="64.2">OUT6</text>
<text x="69.4" y="61.7">GND_4</text>
<text x="69.6" y="64.2">OUT31</text>
<text x="81.2" y="60.5">33</text>
<text x="81.2" y="63.1">32</text>
<text x="81.2" y="65.6">31</text>
<text x="39.8" y="68.2">7</text>
<text x="39.8" y="70.7">8</text>
<text x="45.6" y="66.7">OUT7</text>
<text x="45.6" y="69.3">OUT8</text>
<text x="45.6" y="71.8">OUT9</text>
<text x="69.6" y="66.7">OUT30</text>
<text x="69.6" y="69.3">OUT29</text>
<text x="69.6" y="71.8">OUT28</text>
<text x="81.2" y="68.2">30</text>
<text x="81.2" y="70.7">29</text>
<text x="38.6" y="75.8">10</text>
<text x="39.8" y="73.2">9</text>
<text x="45.6" y="74.3">OUT10</text>
<text x="45.6" y="76.9">OUT11</text>
<text x="69.6" y="74.3">OUT27</text>
<text x="69.6" y="76.9">OUT26</text>
<text x="81.2" y="73.2">28</text>
<text x="81.2" y="75.8">27</text>
<text x="38.6" y="80.8">12</text>
<text x="38.7" y="78.3">11</text>
<text x="45.6" y="79.4">OUT12</text>
<text x="45.6" y="82">OUT13</text>
<text x="69.6" y="79.4">OUT25</text>
<text x="69.6" y="82">OUT24</text>
<text x="81.2" y="78.3">26</text>
<text x="81.2" y="80.8">25</text>
<text x="46.6" y="91.6" transform="rotate(-90 46.6 91.6)">OUT14</text>
<text x="49.1" y="91.6" transform="rotate(-90 49.1 91.6)">OUT15</text>
<text x="51.7" y="91.6" transform="rotate(-90 51.7 91.6)">OUT16</text>
<text x="54.2" y="91.6" transform="rotate(-90 54.2 91.6)">OUT17</text>
<text x="56.7" y="91.6" transform="rotate(-90 56.7 91.6)">OUT18</text>
<text x="59.3" y="91.6" transform="rotate(-90 59.3 91.6)">GND_2</text>
<text x="61.8" y="91.6" transform="rotate(-90 61.8 91.6)">GND_3</text>
<text x="64.4" y="91.6" transform="rotate(-90 64.4 91.6)">OUT19</text>
<text x="66.9" y="91.6" transform="rotate(-90 66.9 91.6)">OUT20</text>
<text x="69.4" y="91.6" transform="rotate(-90 69.4 91.6)">OUT21</text>
<text x="72" y="91.6" transform="rotate(-90 72 91.6)">OUT22</text>
<text x="74.5" y="91.6" transform="rotate(-90 74.5 91.6)">OUT23</text>
<text x="45.5" y="98.6" transform="rotate(-90 45.5 98.6)">13</text>
<text x="48" y="98.6" transform="rotate(-90 48 98.6)">14</text>
<text x="50.5" y="98.6" transform="rotate(-90 50.5 98.6)">15</text>
<text x="53.1" y="98.6" transform="rotate(-90 53.1 98.6)">16</text>
<text x="55.6" y="98.6" transform="rotate(-90 55.6 98.6)">17</text>
<text x="58.2" y="98.6" transform="rotate(-90 58.2 98.6)">18</text>
<text x="60.7" y="98.6" transform="rotate(-90 60.7 98.6)">19</text>
<text x="63.2" y="98.6" transform="rotate(-90 63.2 98.6)">20</text>
<text x="65.8" y="98.6" transform="rotate(-90 65.8 98.6)">21</text>
<text x="68.3" y="98.6" transform="rotate(-90 68.3 98.6)">22</text>
<text x="70.9" y="98.6" transform="rotate(-90 70.9 98.6)">23</text>
<text x="73.4" y="98.6" transform="rotate(-90 73.4 98.6)">24</text>
</g>
<text font-size="1.4" fill="#009292" x="86.5" y="30.4">SMD and DIP to allow easy adjustment</text>
</svg>
